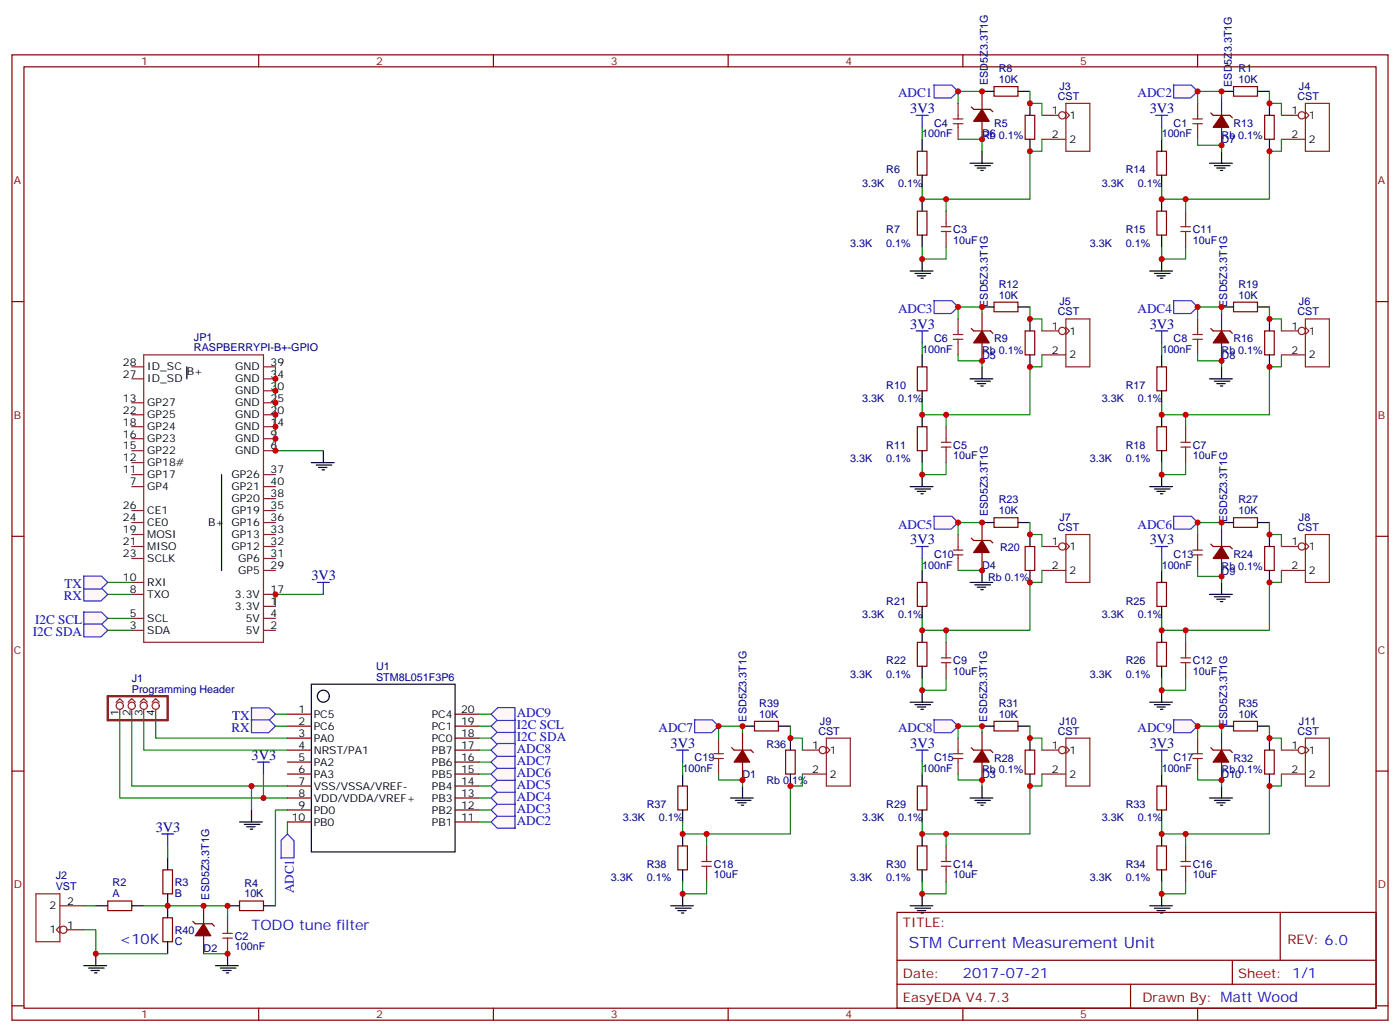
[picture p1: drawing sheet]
<svg xmlns="http://www.w3.org/2000/svg" width="412mm" height="304mm" viewBox="0 0 412 304" stroke-linecap="round" stroke-linejoin="round" font-family="sans-serif">
<g fill="none" stroke="#870000" stroke-width=".35">
<path d="M3.5 16.2h405.4v284.3h-405.4zM7.1 19.7h398.2v277.3h-398.2zM76.2 16.2v3.5M145.3 16.2v3.5M214.5 16.2v3.5M283.6 16.2v3.5M352.8 16.2v3.5M286.1 31.5l.7 .7h4.9l.8 .7M289.3 26.9v5.3M289.3 35.7v5.3M292.8 25.5h7.1v2.8h-7.1zM302 34h2.8v7h-2.8z"/>
<path d="M356.7 33.3l.7 .7h4.9l.7 .7M359.8 28.7v5.3M359.8 37.5v5.3M363.4 25.5h7v2.8h-7zM372.5 34h2.9v7h-2.9zM270.2 44.6h2.8v7h-2.8zM340.8 44.6h2.8v7h-2.8zM270.2 62.2h2.8v7.1h-2.8zM340.8 62.2h2.8v7.1h-2.8zM3.5 88.8h3.6M286.1 96.8l.7 .7h4.9l.8 .7M289.3 92.2v5.3"/>
<path d="M292.8 89h7.1v2.8h-7.1zM302 97.5h2.8v7h-2.8zM356.7 96.8l.7 .7h4.9l.7 .7M359.8 92.2v5.3M363.4 89h7v2.8h-7zM372.5 97.5h2.9v7h-2.9zM405.3 88.8h3.6M270.2 108.1h2.8v7h-2.8zM289.3 101v5.3M340.8 108.1h2.8v7h-2.8zM359.8 101v5.3M270.2 125.7h2.8v7.1h-2.8z"/>
<path d="M340.8 125.7h2.8v7.1h-2.8zM3.5 158h3.6M286.1 158.5l.7 .7h4.9l.8 .7M289.3 153.9v5.3M292.8 152.5h7.1v2.8h-7.1zM359.8 155.7v5.3M363.4 152.5h7v2.8h-7zM405.3 158h3.6M270.2 171.6h2.8v7h-2.8zM289.3 162.7v5.3M302 161h2.8v7h-2.8zM340.8 171.6h2.8v7h-2.8z"/>
<path d="M356.7 160.3l.7 .7h4.9l.7 .7M359.8 164.5v5.3M372.5 161h2.9v7h-2.9zM270.2 189.2h2.8v7.1h-2.8zM340.8 189.2h2.8v7.1h-2.8zM84.7 210.4h7M84.7 213.9h7M84.7 217.4h7M134.1 210.4h7M134.1 213.9h7M134.1 217.4h7M218.7 215.7v5.2"/>
<path d="M222.2 212.5h7.1v2.8h-7.1zM289.3 215.7v5.2M292.8 212.5h7.1v2.8h-7.1zM359.8 215.7v5.2M363.4 212.5h7v2.8h-7zM3.5 227.1h3.6M84.7 220.9h7M84.7 224.5h7M84.7 228h7M84.7 231.5h7M84.7 235.1h7M84.7 238.6h7"/>
<path d="M134.1 220.9h7M134.1 224.5h7M134.1 228h7M134.1 231.5h7M134.1 235.1h7M134.1 238.6h7M199.7 231.5h2.8v7.1h-2.8zM215.5 220.2l.8 .7h4.9l.7 .8M218.7 224.5v5.3M231.4 220.9h2.8v7.1h-2.8zM270.2 231.5h2.8v7.1h-2.8zM286.1 220.2l.7 .7h4.9l.8 .8"/>
<path d="M289.3 224.5v5.3M302 220.9h2.8v7.1h-2.8zM340.8 231.5h2.8v7.1h-2.8zM356.7 220.2l.7 .7h4.9l.7 .8M359.8 224.5v5.3M372.5 220.9h2.9v7.1h-2.9zM405.3 227.1h3.6M48 256.2h2.8v7.1h-2.8zM84.7 242.1h7M134.1 242.1h7M199.7 249.2h2.8v7h-2.8zM270.2 249.2h2.8v7h-2.8z"/>
<path d="M340.8 249.2h2.8v7h-2.8zM31.7 265.4h7.1v2.8h-7.1zM48 270.3h2.8v7.1h-2.8zM56.8 271.4l.7 .7h4.9l.7 .7M60 266.8v5.3M60 275.6v5.3M70.6 265.4h7v2.8h-7zM264.2 268.7h141.1v28.3h-141.1zM377.1 268.7v14.2M3.5 296.3h3.6M76.2 297v3.5M145.3 297v3.5"/>
<path d="M214.5 297v3.5M264.2 282.9h141.1M264.2 289.9h141.1M283.6 297v3.5M333 289.9v7.1M352.8 297v3.5M363 282.9v7M405.3 296.3h3.6"/>
</g>
<g fill="none" stroke="#000" stroke-width=".35">
<path d="M289.3 26.9h3.5M299.9 26.9h3.5M303.4 30.4v3.6M359.8 26.9h3.6M370.4 26.9h3.5M373.9 30.4v3.6M271.6 41v3.6M271.6 51.6v3.5M271.6 58.7v3.5M303.4 41v3.6M342.2 41v3.6M342.2 51.6v3.5"/>
<path d="M342.2 58.7v3.5M373.9 41v3.6M271.6 69.3v3.5M342.2 69.3v3.5M289.3 90.4h3.5M299.9 90.4h3.5M303.4 93.9v3.6M359.8 90.4h3.6M370.4 90.4h3.5M373.9 93.9v3.6M55 108.1v3.5M271.6 104.5v3.6"/>
<path d="M271.6 115.1v3.5M303.4 104.5v3.6M342.2 104.5v3.6M342.2 115.1v3.5M373.9 104.5v3.6M65.3 139.8v28.2M271.6 122.2v3.5M271.6 132.8v3.5M342.2 122.2v3.5M342.2 132.8v3.5M289.3 153.9h3.5M299.9 153.9h3.5"/>
<path d="M303.4 157.4v3.6M359.8 153.9h3.6M370.4 153.9h3.5M373.9 157.4v3.6M271.6 168v3.6M271.6 178.6v3.5M303.4 168v3.6M342.2 168v3.6M342.2 178.6v3.5M373.9 168v3.6M271.6 185.7v3.5M271.6 196.3v3.5"/>
<path d="M342.2 185.7v3.5M342.2 196.3v3.5M91.7 201.5h42.4v49.4h-42.4zM218.7 213.9h3.5M229.3 213.9h3.5M232.8 217.4v3.5M289.3 213.9h3.5M299.9 213.9h3.5M303.4 217.4v3.5M359.8 213.9h3.6M370.4 213.9h3.5M373.9 217.4v3.5"/>
<path d="M74.1 238.6v3.5M201.1 228v3.5M201.1 238.6v3.5M232.8 228v3.5M271.6 228v3.5M271.6 238.6v3.5M303.4 228v3.5M342.2 228v3.5M342.2 238.6v3.5M373.9 228v3.5M49.4 252.7v3.5M70.6 242.1h6.7"/>
<path d="M72 242.8h4.6M72.7 243.5h2.4M73.7 244.2h.7M201.1 245.6v3.6M201.1 256.2v3.6M271.6 245.6v3.6M271.6 256.2v3.6M342.2 245.6v3.6M342.2 256.2v3.6M28.2 266.8h3.5M38.8 266.8h3.5M49.4 263.3v7"/>
<path d="M49.4 277.4v3.5M67 266.8h3.6M77.6 266.8h3.5M63.5 284.4h6.7M64.9 285.2h4.6M65.6 285.9h2.5M66.7 286.6h.7M67 280.9v3.5"/>
<circle cx="95.2" cy="205.1" r="1.76"/>
</g>
<g fill="none" stroke="#8c2424" stroke-width=".35">
<path d="M280.8 36.4h2.8M280.8 35h2.8M282.2 30.4v4.6M282.2 36.4v4.6M306.9 34h5M314 32.9l1 1.1-1 1M314 30.4h7v14.2h-7zM351.4 36.4h2.8M351.4 35h2.8M352.8 30.4v4.6M352.8 36.4v4.6M377.5 34h4.9"/>
<path d="M384.5 32.9l1.1 1.1-1.1 1M384.5 30.4h7.1v14.2h-7.1zM306.9 41h7.1M377.5 41h7M277.3 68.2h2.8M277.3 66.8h2.8M278.7 62.2v4.6M278.7 68.2v4.6M347.8 68.2h2.9M347.8 66.8h2.9M349.2 62.2v4.6M349.2 68.2v4.6"/>
<path d="M280.8 99.9h2.8M280.8 98.5h2.8M282.2 93.9v4.6M282.2 99.9v4.6M306.9 97.5h5M314 96.4l1 1.1-1 1M314 93.9h7v14.2h-7zM351.4 99.9h2.8M351.4 98.5h2.8M352.8 93.9v4.6M352.8 99.9v4.6M377.5 97.5h4.9"/>
<path d="M384.5 96.4l1.1 1.1-1.1 1M384.5 93.9h7.1v14.2h-7.1zM38.8 118.6h3.5M38.8 111.6h3.5M38.8 108.1h3.5M42.3 104.5h35.3v84.7h-35.3zM77.6 118.6h3.5M77.6 115.1h3.5M77.6 111.6h3.5M77.6 108.1h3.5M306.9 104.5h7.1M377.5 104.5h7"/>
<path d="M38.8 129.2h3.5M38.8 139.8h3.5M38.8 132.8h3.5M38.8 122.2h3.5M38.8 125.7h3.5M38.8 136.3h3.5M77.6 129.2h3.5M77.6 139.8h3.5M77.6 132.8h3.5M77.6 122.2h3.5M77.6 125.7h3.5M277.3 131.7h2.8"/>
<path d="M277.3 130.3h2.8M278.7 125.7v4.6M278.7 131.7v4.6M347.8 131.7h2.9M347.8 130.3h2.9M349.2 125.7v4.6M349.2 131.7v4.6M38.8 143.3h3.5M38.8 157.4h3.5M38.8 150.4h3.5M38.8 153.9h3.5M77.6 143.3h3.5"/>
<path d="M77.6 157.4h3.5M77.6 150.4h3.5M77.6 153.9h3.5M77.6 146.9h3.5M282.2 157.4v4.6M314 159.9l1 1.1-1 1M314 157.4h7v14.2h-7zM352.8 157.4v4.6M384.5 159.9l1.1 1.1-1.1 1M384.5 157.4h7.1v14.2h-7.1zM38.8 175.1h3.5M38.8 161h3.5"/>
<path d="M38.8 164.5h3.5M38.8 171.6h3.5M77.6 178.6h3.5M77.6 175.1h3.5M77.6 161h3.5M77.6 164.5h3.5M77.6 168h3.5M280.8 163.4h2.8M280.8 162h2.8M282.2 163.4v4.6M306.9 161h5M306.9 168h7.1"/>
<path d="M351.4 163.4h2.8M351.4 162h2.8M352.8 163.4v4.6M377.5 161h4.9M377.5 168h7M38.8 185.7h3.5M38.8 182.1h3.5M77.6 185.7h3.5M77.6 182.1h3.5M277.3 195.2h2.8M277.3 193.8h2.8M278.7 189.2v4.6"/>
<path d="M278.7 195.2v4.6M347.8 195.2h2.9M347.8 193.8h2.9M349.2 189.2v4.6M349.2 195.2v4.6M34.2 206.8l1.1-1 1 1M35.3 209v1.4M37.7 206.8l1.1-1 1.1 1M38.8 209v1.4M41.3 206.8l1-1 1.1 1M42.3 209v1.4M44.8 206.8l1.1-1 1 1"/>
<path d="M45.9 209v1.4M211.7 217.4v4.6M243.4 219.9l1.1 1-1.1 1.1M243.4 217.4h7.1v14.1h-7.1zM282.2 217.4v4.6M314 219.9l1 1-1 1.1M314 217.4h7v14.1h-7zM352.8 217.4v4.6M384.5 219.9l1.1 1-1.1 1.1M384.5 217.4h7.1v14.1h-7.1zM210.3 223.4h2.8M210.3 222h2.8"/>
<path d="M211.7 223.4v4.6M236.4 220.9h4.9M236.4 228h7M280.8 223.4h2.8M280.8 222h2.8M282.2 223.4v4.6M306.9 220.9h5M306.9 228h7.1M351.4 223.4h2.8M351.4 222h2.8M352.8 223.4v4.6M377.5 220.9h4.9"/>
<path d="M377.5 228h7M206.7 255.2h2.8M206.7 253.8h2.8M208.1 249.2v4.6M208.1 255.2v4.6M277.3 255.2h2.8M277.3 253.8h2.8M278.7 249.2v4.6M278.7 255.2v4.6M347.8 255.2h2.9M347.8 253.8h2.9M349.2 249.2v4.6"/>
<path d="M349.2 255.2v4.6M10.6 263.3h7v14.1h-7zM17.6 272.8l-1 1.1 1 1M17.6 266.8h7.1M19.8 273.9h4.9M65.6 276.3h2.8M65.6 274.9h2.8M67 270.3v4.6M67 276.3v4.6"/>
<circle cx="312.9" cy="34" r="1.06"/>
<circle cx="383.5" cy="34" r="1.06"/>
<circle cx="312.9" cy="97.5" r="1.06"/>
<circle cx="383.5" cy="97.5" r="1.06"/>
<circle cx="312.9" cy="161" r="1.06"/>
<circle cx="383.5" cy="161" r="1.06"/>
<circle cx="35.3" cy="207.9" r="1.06"/>
<circle cx="38.8" cy="207.9" r="1.06"/>
<circle cx="42.3" cy="207.9" r="1.06"/>
<circle cx="45.9" cy="207.9" r="1.06"/>
<circle cx="242.4" cy="220.9" r="1.06"/>
<circle cx="312.9" cy="220.9" r="1.06"/>
<circle cx="383.5" cy="220.9" r="1.06"/>
<circle cx="18.7" cy="273.9" r="1.06"/>
</g>
<path d="M31.7 205.1h17.7v7h-17.7z" fill="none" stroke="#8c2424" stroke-width=".71"/>
<g fill="#870000" stroke="#870000" stroke-width=".35">
<path d="M60 272.1l2.1 3.5h-4.6z"/>
<path d="M218.7 220.9l2.1 3.6h-4.5z"/>
<path d="M289.3 220.9l2.1 3.6h-4.6z"/>
<path d="M289.3 159.2l2.1 3.5h-4.6z"/>
<path d="M289.3 97.5l2.1 3.5h-4.6z"/>
<path d="M289.3 32.2l2.1 3.5h-4.6z"/>
<path d="M359.8 34l2.1 3.5h-4.5z"/>
<path d="M359.8 97.5l2.1 3.5h-4.5z"/>
<path d="M359.8 161l2.1 3.5h-4.5z"/>
<path d="M359.8 220.9l2.1 3.6h-4.5z"/>
</g>
<path d="M75.8 224.5h3.6M77.6 224.5v3.5" fill="none" stroke="#00f" stroke-width=".35"/>
<g fill="#fff7f7" stroke="#420aff" stroke-width=".35">
<path d="M144.6 217.4l2.1-1.9h5l.1 3.8h-5.3z"/>
<path d="M144.6 213.9l2.1-2h5l.1 3.8h-5.3z"/>
<path d="M144.6 242.1l2.1-1.9h5l.1 3.8h-5.3z"/>
<path d="M144.6 238.6l2.1-2h5l.1 3.8h-5.3z"/>
<path d="M144.6 235.1l2.1-2h5l.1 3.8h-5.3z"/>
<path d="M144.6 231.5l2.1-1.9h5l.1 3.8h-5.3z"/>
<path d="M144.6 228l2.1-1.9h5l.1 3.8h-5.3z"/>
<path d="M144.6 224.5l2.1-2h5l.1 3.8h-5.3z"/>
<path d="M144.6 220.9l2.1-1.9h5l.1 3.8h-5.3z"/>
<path d="M144.6 210.4l2.1-2h5l.1 3.8h-5.3z"/>
<path d="M82.8 247.5l1.9-1.9 1.9 2.1v5l-3.8 .1z"/>
</g>
<path d="M338.7 79.8h6.7M342.2 76.3v3.5M340.1 80.5h4.6M340.8 81.2h2.5M341.8 82h.7" fill="none" stroke="#000" stroke-width=".35"/>
<g fill="#fff7f7" stroke="#420aff" stroke-width=".35">
<path d="M24.6 180.3h5.3l1.8 1.8-2 2h-5z"/>
<path d="M24.6 183.8h5.3l1.8 1.9-2 1.9h-5z"/>
</g>
<path d="M340.4 34h3.6M342.2 34v3.5M93.5 171.6h3.5M95.2 171.6v3.5" fill="none" stroke="#00f" stroke-width=".35"/>
<path d="M91.7 136.3h6.7M93.1 137h4.6M93.8 137.7h2.5M94.9 138.4h.7M95.2 132.8v3.5" fill="none" stroke="#000" stroke-width=".35"/>
<path d="M345.6 25.1h5.3l1.9 1.8-2.1 2h-5z" fill="#fff7f7" stroke="#420aff" stroke-width=".35"/>
<path d="M268.1 79.8h6.7M271.6 76.3v3.5M269.5 80.5h4.6M270.2 81.2h2.5M271.3 82h.7" fill="none" stroke="#000" stroke-width=".35"/>
<path d="M269.9 34h3.5M271.6 34v3.5" fill="none" stroke="#00f" stroke-width=".35"/>
<path d="M275.1 25.1h5.3l1.8 1.8-2 2h-5z" fill="#fff7f7" stroke="#420aff" stroke-width=".35"/>
<path d="M271.6 139.8v3.5M268.1 143.3h6.7M269.5 144h4.6M270.2 144.7h2.5M271.3 145.5h.7" fill="none" stroke="#000" stroke-width=".35"/>
<path d="M269.9 97.5h3.5M271.6 97.5v3.5" fill="none" stroke="#00f" stroke-width=".35"/>
<path d="M275.1 88.6h5.3l1.8 1.8-2 2h-5z" fill="#fff7f7" stroke="#420aff" stroke-width=".35"/>
<path d="M342.2 139.8v3.5M338.7 143.3h6.7M340.1 144h4.6M340.8 144.7h2.5M341.8 145.5h.7" fill="none" stroke="#000" stroke-width=".35"/>
<path d="M340.4 97.5h3.6M342.2 97.5v3.5" fill="none" stroke="#00f" stroke-width=".35"/>
<path d="M345.6 88.6h5.3l1.9 1.8-2.1 2h-5z" fill="#fff7f7" stroke="#420aff" stroke-width=".35"/>
<path d="M268.1 206.8h6.7M269.5 207.5h4.6M270.2 208.2h2.5M271.3 209h.7M271.6 203.3v3.5" fill="none" stroke="#000" stroke-width=".35"/>
<path d="M269.9 161h3.5M271.6 161v3.5" fill="none" stroke="#00f" stroke-width=".35"/>
<path d="M275.1 152.1h5.3l1.8 1.8-2 2h-5z" fill="#fff7f7" stroke="#420aff" stroke-width=".35"/>
<path d="M338.7 206.8h6.7M340.1 207.5h4.6M340.8 208.2h2.5M341.8 209h.7M342.2 203.3v3.5" fill="none" stroke="#000" stroke-width=".35"/>
<path d="M340.4 161h3.6M342.2 161v3.5" fill="none" stroke="#00f" stroke-width=".35"/>
<path d="M345.6 152.1h5.3l1.9 1.8-2.1 2h-5z" fill="#fff7f7" stroke="#420aff" stroke-width=".35"/>
<path d="M285.8 235.1h6.7M287.2 235.8h4.5M287.9 236.5h2.4M288.9 237.2h.7M289.3 231.5v3.6M268.1 266.8h6.7M269.5 267.5h4.6M270.2 268.2h2.5M271.3 268.9h.7M271.6 263.3v3.5" fill="none" stroke="#000" stroke-width=".35"/>
<path d="M269.9 220.9h3.5M271.6 220.9v3.6" fill="none" stroke="#00f" stroke-width=".35"/>
<path d="M275.1 212h5.3l1.8 1.9-2 1.9h-5z" fill="#fff7f7" stroke="#420aff" stroke-width=".35"/>
<path d="M338.7 266.8h6.7M340.1 267.5h4.6M340.8 268.2h2.5M341.8 268.9h.7M342.2 263.3v3.5" fill="none" stroke="#000" stroke-width=".35"/>
<path d="M340.4 220.9h3.6M342.2 220.9v3.6" fill="none" stroke="#00f" stroke-width=".35"/>
<path d="M345.6 212h5.3l1.9 1.9-2.1 1.9h-5z" fill="#fff7f7" stroke="#420aff" stroke-width=".35"/>
<path d="M215.2 235.1h6.7M216.6 235.8h4.6M217.3 236.5h2.5M218.4 237.2h.7M218.7 231.5v3.6M197.6 266.8h6.7M199 267.5h4.6M199.7 268.2h2.4M200.7 268.9h.7M201.1 263.3v3.5" fill="none" stroke="#000" stroke-width=".35"/>
<path d="M199.3 220.9h3.5M201.1 220.9v3.6" fill="none" stroke="#00f" stroke-width=".35"/>
<path d="M204.5 212h5.3l1.9 1.9-2.1 1.9h-5z" fill="#fff7f7" stroke="#420aff" stroke-width=".35"/>
<path d="M24.7 284.4h6.7M26.1 285.2h4.6M26.8 285.9h2.5M27.9 286.6h.7M28.2 280.9v3.5" fill="none" stroke="#000" stroke-width=".35"/>
<path d="M47.6 245.6h3.6M49.4 245.6v3.6" fill="none" stroke="#00f" stroke-width=".35"/>
<g fill="#fff7f7" stroke="#420aff" stroke-width=".35">
<path d="M74 208.5h5.3l1.8 1.9-2 1.9h-5z"/>
<path d="M74 212h5.3l1.8 1.9-2 1.9h-5z"/>
<path d="M24.6 173.2h5.3l1.8 1.9-2 1.9h-5z"/>
<path d="M24.6 169.7h5.3l1.8 1.9-2 1.9h-5z"/>
</g>
<g fill="none" stroke="#000" stroke-width=".35">
<path d="M285.8 48.1h6.7M287.2 48.8h4.5M287.9 49.5h2.4M288.9 50.2h.7M289.3 44.6v3.5M356.3 48.1h6.7M357.7 48.8h4.6M358.4 49.5h2.5M359.5 50.2h.7M359.8 44.6v3.5M285.8 111.6h6.7M287.2 112.3h4.5"/>
<path d="M287.9 113h2.4M288.9 113.7h.7M289.3 108.1v3.5M356.3 111.6h6.7M357.7 112.3h4.6M358.4 113h2.5M359.5 113.7h.7M359.8 108.1v3.5M285.8 171.6h6.7M287.2 172.3h4.5M287.9 173h2.4M288.9 173.7h.7"/>
<path d="M289.3 168v3.6M356.3 175.1h6.7M357.7 175.8h4.6M358.4 176.5h2.5M359.5 177.2h.7M359.8 171.6v3.5M356.3 235.1h6.7M357.7 235.8h4.6M358.4 236.5h2.5M359.5 237.2h.7M359.8 231.5v3.6"/>
</g>
<g fill="none" stroke="#008700" stroke-width=".35">
<path d="M271.6 37.5v3.5M289.3 26.9h-7.1v3.5M303.4 26.9v3.5h3.5v3.6M342.2 37.5v3.5M359.8 28.7v-1.8h-7v3.5M373.9 26.9v3.5h3.6v3.6M278.7 58.7v3.5M282.2 41h7.1v3.6M306.9 41v3.6h-3.5v14.1h-31.8v-3.6M349.2 58.7v3.5M352.8 41v1.8h7v1.8M377.5 41v3.6h-3.6v14.1h-31.7v-3.6"/>
<path d="M271.6 72.8v3.5h7.1v-3.5M342.2 72.8v3.5h7v-3.5M289.3 92.2v-1.8h-7.1v3.5M303.4 90.4v3.5h3.5v3.6M359.8 92.2v-1.8h-7v3.5M373.9 90.4v3.5h3.6v3.6M81.1 108.1v24.7h14.1M271.6 101v3.5M282.2 104.5v1.8h7.1v1.8M306.9 104.5v3.6h-3.5v14.1h-31.8v-3.6M342.2 101v3.5M352.8 104.5v1.8h7v1.8"/>
<path d="M377.5 104.5v3.6h-3.6v14.1h-31.7v-3.6M271.6 136.3v3.5h7.1v-3.5M278.7 122.2v3.5M342.2 136.3v3.5h7v-3.5M349.2 122.2v3.5M289.3 153.9h-7.1v3.5M303.4 153.9v3.5h3.5v3.6M359.8 155.7v-1.8h-7v3.5M373.9 153.9v3.5h3.6v3.6M31.7 171.6h7.1M31.7 175.1h7.1M95.2 175.1h-14.1v3.5"/>
<path d="M271.6 164.5v3.5M282.2 168h7.1M306.9 168v3.6h-3.5v14.1h-31.8v-3.6M342.2 164.5v3.5M352.8 168v1.8h7v1.8M377.5 168v3.6h-3.6v14.1h-31.7v-3.6M31.7 185.7h7.1M31.7 182.1h7.1M271.6 199.8v3.5h7.1v-3.5M278.7 185.7v3.5M342.2 199.8v3.5h7v-3.5M349.2 185.7v3.5"/>
<path d="M35.3 210.4v24.7h42.3M38.8 210.4v21.1h35.3M42.3 210.4v10.5h42.4M45.9 210.4v7h38.8M81.1 213.9h3.6M81.1 210.4h3.6M141.1 213.9h3.5M141.1 217.4h3.5M141.1 210.4h3.5M218.7 215.7v-1.8h-7v3.5M232.8 213.9v3.5h3.6v3.5M289.3 215.7v-1.8h-7.1v3.5"/>
<path d="M303.4 213.9v3.5h3.5v3.5M359.8 215.7v-1.8h-7v3.5M373.9 213.9v3.5h3.6v3.5M77.6 228v7.1h7.1M84.7 231.5h-10.6v7.1M84.7 238.6h-3.6v28.2M141.1 238.6h3.5M141.1 235.1h3.5M141.1 231.5h3.5M141.1 228h3.5M141.1 224.5h3.5M141.1 220.9h3.5"/>
<path d="M201.1 224.5v3.5M211.7 228v1.8h7v1.7M236.4 228v3.5h-3.6v14.1h-31.7v-3.5M271.6 224.5v3.5M282.2 228v1.8h7.1v1.7M306.9 228v3.5h-3.5v14.1h-31.8v-3.5M342.2 224.5v3.5M352.8 228v1.8h7v1.7M377.5 228v3.5h-3.6v14.1h-31.7v-3.5M49.4 249.2v3.5M84.7 242.1v3.5M141.1 242.1h3.5"/>
<path d="M201.1 259.8v3.5h7v-3.5M208.1 245.6v3.6M271.6 259.8v3.5h7.1v-3.5M278.7 245.6v3.6M342.2 259.8v3.5h7v-3.5M349.2 245.6v3.6M24.7 273.9h3.5v7h21.2M24.7 266.8h3.5M42.3 266.8h24.7v3.5M60 280.9h7"/>
</g>
<g fill="#c00">
<circle cx="77.6" cy="235.1" r=".88"/>
<circle cx="74.1" cy="231.5" r=".88"/>
<circle cx="81.1" cy="175.1" r=".88"/>
<circle cx="81.1" cy="132.8" r=".88"/>
<circle cx="81.1" cy="129.2" r=".88"/>
<circle cx="81.1" cy="125.7" r=".88"/>
<circle cx="81.1" cy="122.2" r=".88"/>
<circle cx="81.1" cy="118.6" r=".88"/>
<circle cx="81.1" cy="115.1" r=".88"/>
<circle cx="81.1" cy="111.6" r=".88"/>
<circle cx="349.3" cy="58.7" r=".88"/>
<circle cx="342.2" cy="58.7" r=".88"/>
<circle cx="342.2" cy="76.3" r=".88"/>
<circle cx="271.6" cy="76.3" r=".88"/>
<circle cx="278.7" cy="122.2" r=".88"/>
<circle cx="271.6" cy="122.2" r=".88"/>
<circle cx="271.6" cy="139.8" r=".88"/>
<circle cx="349.3" cy="122.2" r=".88"/>
<circle cx="342.2" cy="122.2" r=".88"/>
<circle cx="342.2" cy="139.8" r=".88"/>
<circle cx="278.7" cy="185.7" r=".88"/>
<circle cx="271.6" cy="185.7" r=".88"/>
<circle cx="271.6" cy="203.3" r=".88"/>
<circle cx="349.3" cy="185.7" r=".88"/>
<circle cx="342.2" cy="185.7" r=".88"/>
<circle cx="342.2" cy="203.3" r=".88"/>
<circle cx="278.7" cy="245.6" r=".88"/>
<circle cx="271.6" cy="245.6" r=".88"/>
<circle cx="271.6" cy="263.3" r=".88"/>
<circle cx="349.3" cy="245.6" r=".88"/>
<circle cx="342.2" cy="245.6" r=".88"/>
<circle cx="342.2" cy="263.3" r=".88"/>
<circle cx="201.1" cy="263.3" r=".88"/>
<circle cx="303.4" cy="44.6" r=".88"/>
<circle cx="271.6" cy="58.7" r=".88"/>
<circle cx="278.7" cy="58.7" r=".88"/>
<circle cx="373.9" cy="30.4" r=".88"/>
<circle cx="373.9" cy="44.6" r=".88"/>
<circle cx="303.4" cy="93.9" r=".88"/>
<circle cx="303.4" cy="108.1" r=".88"/>
<circle cx="373.9" cy="93.9" r=".88"/>
<circle cx="373.9" cy="108.1" r=".88"/>
<circle cx="303.4" cy="157.4" r=".88"/>
<circle cx="303.4" cy="171.6" r=".88"/>
<circle cx="373.9" cy="157.4" r=".88"/>
<circle cx="373.9" cy="171.6" r=".88"/>
<circle cx="303.4" cy="217.4" r=".88"/>
<circle cx="303.4" cy="231.5" r=".88"/>
<circle cx="373.9" cy="231.5" r=".88"/>
<circle cx="373.9" cy="217.4" r=".88"/>
<circle cx="49.4" cy="266.8" r=".88"/>
<circle cx="67" cy="266.8" r=".88"/>
<circle cx="28.2" cy="280.9" r=".88"/>
<circle cx="67" cy="280.9" r=".88"/>
<circle cx="60" cy="266.8" r=".88"/>
<circle cx="218.7" cy="213.9" r=".88"/>
<circle cx="211.7" cy="213.9" r=".88"/>
<circle cx="218.7" cy="229.8" r=".88"/>
<circle cx="289.3" cy="229.8" r=".88"/>
<circle cx="282.2" cy="213.9" r=".88"/>
<circle cx="289.3" cy="213.9" r=".88"/>
<circle cx="289.3" cy="153.9" r=".88"/>
<circle cx="289.3" cy="168" r=".88"/>
<circle cx="289.3" cy="106.3" r=".88"/>
<circle cx="289.3" cy="90.4" r=".88"/>
<circle cx="282.2" cy="90.4" r=".88"/>
<circle cx="282.2" cy="26.9" r=".88"/>
<circle cx="289.3" cy="41" r=".88"/>
<circle cx="289.3" cy="26.9" r=".88"/>
<circle cx="359.8" cy="42.8" r=".88"/>
<circle cx="359.8" cy="26.9" r=".88"/>
<circle cx="352.8" cy="26.9" r=".88"/>
<circle cx="303.4" cy="30.4" r=".88"/>
<circle cx="359.8" cy="106.3" r=".88"/>
<circle cx="352.8" cy="90.4" r=".88"/>
<circle cx="359.8" cy="90.4" r=".88"/>
<circle cx="359.8" cy="169.8" r=".88"/>
<circle cx="352.8" cy="153.9" r=".88"/>
<circle cx="359.8" cy="153.9" r=".88"/>
<circle cx="359.8" cy="229.8" r=".88"/>
<circle cx="352.8" cy="213.9" r=".88"/>
<circle cx="359.8" cy="213.9" r=".88"/>
<circle cx="232.8" cy="231.5" r=".88"/>
<circle cx="201.1" cy="245.6" r=".88"/>
<circle cx="208.1" cy="245.6" r=".88"/>
<circle cx="232.8" cy="217.4" r=".88"/>
<circle cx="282.2" cy="153.9" r=".88"/>
</g>
<text font-size="4.6" fill="#00f" x="267.8" y="279.3">STM Current Measurement Unit</text>
<g font-size="4.2" fill="#000080">
<text x="268.1" y="33.3">3V3</text>
<text x="338.7" y="33.3">3V3</text>
<text x="268.1" y="96.8">3V3</text>
<text x="338.7" y="96.8">3V3</text>
<text x="268.1" y="160.3">3V3</text>
<text x="338.7" y="160.3">3V3</text>
<text x="91.7" y="170.9">3V3</text>
<text x="197.6" y="220.2">3V3</text>
<text x="268.1" y="220.2">3V3</text>
<text x="338.7" y="220.2">3V3</text>
<text x="74.1" y="223.8">3V3</text>
<text x="45.9" y="244.9">3V3</text>
</g>
<g font-size="4.2" fill="#00f">
<text x="74.1" y="273.9">TODO tune filter</text>
<text x="35.3" y="278.1">&lt;10K</text>
<text x="283.6" y="288.1">2017-07-21</text>
</g>
<g font-size="3.9" fill="#00f">
<text x="264.5" y="28.7">ADC1</text>
<text x="335.1" y="28.7">ADC2</text>
<text x="264.5" y="92.2">ADC3</text>
<text x="335.1" y="92.2">ADC4</text>
<text x="264.5" y="155.7">ADC5</text>
<text x="335.1" y="155.7">ADC6</text>
<text x="19" y="173.3">TX</text>
<text x="18.8" y="176.8">RX</text>
<text x="10.4" y="183.9">I2C SCL</text>
<text x="9.6" y="187.4">I2C SDA</text>
<text x="68.2" y="215.7">RX</text>
<text x="68.4" y="212.1">TX</text>
<text x="152.2" y="211.1">ADC9</text>
<text x="152.2" y="214.6">I2C SCL</text>
<text x="194" y="215.7">ADC7</text>
<text x="264.5" y="215.7">ADC8</text>
<text x="335.1" y="215.7">ADC9</text>
<text x="152.2" y="218.2">I2C SDA</text>
<text x="152.2" y="221.7">ADC8</text>
<text x="152.2" y="225.2">ADC7</text>
<text x="152.2" y="232.3">ADC5</text>
<text x="152.2" y="228.7">ADC6</text>
<text x="152.2" y="239.3">ADC3</text>
<text x="152.2" y="235.8">ADC4</text>
<text x="152.2" y="242.9">ADC2</text>
<text x="86.5" y="263.2" transform="rotate(-90 86.5 263.2)">ADC1</text>
</g>
<g font-size="3.9" fill="#800">
<text x="266" y="273">TITLE:</text>
<text x="379.2" y="277.9">REV: 6.0</text>
<text x="266" y="288.1">Date:</text>
<text x="364.8" y="288.1">Sheet: 1/1</text>
<text x="266" y="295.2">EasyEDA V4.7.3</text>
<text x="336.5" y="295.2">Drawn By: Matt Wood</text>
</g>
<g font-size="3.2" fill="#800">
<text x="41.6" y="19.2">1</text>
<text x="110.8" y="19.2">2</text>
<text x="179.9" y="19.2">3</text>
<text x="249.1" y="19.2">4</text>
<text x="318.2" y="19.2">5</text>
<text x="4.1" y="54.3">A</text>
<text x="405.9" y="54.3">A</text>
<text x="4.1" y="123.4">B</text>
<text x="405.9" y="123.4">B</text>
<text x="4.1" y="192.5">C</text>
<text x="405.9" y="192.5">C</text>
<text x="4.1" y="261.7">D</text>
<text x="405.9" y="261.7">D</text>
<text x="41.6" y="300">1</text>
<text x="110.8" y="300">2</text>
<text x="179.9" y="300">3</text>
<text x="249.1" y="300">4</text>
<text x="318.2" y="300">5</text>
</g>
<g font-size="3.2" fill="#000080">
<text x="294.2" y="21.3">R8</text>
<text x="364.8" y="21.3">R1</text>
<text x="290.9" y="25.1" transform="rotate(-90 290.9 25.1)">ESD5Z3.3T1G</text>
<text x="294.2" y="24.4">10K</text>
<text x="311.6" y="29.4">CST</text>
<text x="312.1" y="26.4">J3</text>
<text x="362.8" y="25.6" transform="rotate(-90 362.8 25.6)">ESD5Z3.3T1G</text>
<text x="364.8" y="24.4">10K</text>
<text x="382.2" y="29.4">CST</text>
<text x="382.6" y="26.4">J4</text>
<text x="271.6" y="40.5">100nF</text>
<text x="275.2" y="37.3">C4</text>
<text x="289.3" y="40.9">Rb 0.1%</text>
<text x="289.3" y="40.5">D6</text>
<text x="292.8" y="37.3">R5</text>
<text x="342.2" y="40.5">100nF</text>
<text x="345.7" y="37.3">C1</text>
<text x="359.8" y="40.9">Rb 0.1%</text>
<text x="363.4" y="37.3">R13</text>
<text x="359.8" y="42.2">D7</text>
<text x="261.1" y="51.1">R6</text>
<text x="331.6" y="51.1">R14</text>
<text x="254" y="55">3.3K</text>
<text x="264.6" y="55">0.1%</text>
<text x="324.6" y="55">3.3K</text>
<text x="335.1" y="55">0.1%</text>
<text x="261.1" y="68.7">R7</text>
<text x="280.8" y="71.8">10uF</text>
<text x="280.8" y="68.7">C3</text>
<text x="331.6" y="68.7">R15</text>
<text x="351.4" y="71.8">10uF</text>
<text x="351.4" y="68.7">C11</text>
<text x="250.5" y="72.6">3.3K</text>
<text x="261.1" y="72.6">0.1%</text>
<text x="321" y="72.6">3.3K</text>
<text x="331.6" y="72.6">0.1%</text>
<text x="294.2" y="87.9">10K</text>
<text x="294.2" y="84.8">R12</text>
<text x="312.1" y="89.9">J5</text>
<text x="364.8" y="87.9">10K</text>
<text x="364.8" y="84.8">R19</text>
<text x="382.6" y="89.9">J6</text>
<text x="290.9" y="90.4" transform="rotate(-90 290.9 90.4)">ESD5Z3.3T1G</text>
<text x="311.6" y="92.9">CST</text>
<text x="361.5" y="90.4" transform="rotate(-90 361.5 90.4)">ESD5Z3.3T1G</text>
<text x="382.2" y="92.9">CST</text>
<text x="57.1" y="100.3">JP1</text>
<text x="275.2" y="100.8">C6</text>
<text x="292.8" y="100.8">R9</text>
<text x="345.7" y="100.8">C8</text>
<text x="363.4" y="100.8">R16</text>
<text x="57.1" y="103.5">RASPBERRYPI-B+-GPIO</text>
<text x="271.6" y="104">100nF</text>
<text x="289.3" y="104.4">Rb 0.1%</text>
<text x="289.3" y="105.7">D5</text>
<text x="342.2" y="104">100nF</text>
<text x="359.8" y="104.4">Rb 0.1%</text>
<text x="359.8" y="105.7">D8</text>
<text x="254" y="118.5">3.3K</text>
<text x="261.1" y="114.6">R10</text>
<text x="264.6" y="118.5">0.1%</text>
<text x="324.6" y="118.5">3.3K</text>
<text x="331.6" y="114.6">R17</text>
<text x="335.1" y="118.5">0.1%</text>
<text x="250.5" y="136.1">3.3K</text>
<text x="261.1" y="132.2">R11</text>
<text x="261.1" y="136.1">0.1%</text>
<text x="280.8" y="135.3">10uF</text>
<text x="280.8" y="132.2">C5</text>
<text x="321" y="136.1">3.3K</text>
<text x="331.6" y="132.2">R18</text>
<text x="331.6" y="136.1">0.1%</text>
<text x="351.4" y="135.3">10uF</text>
<text x="351.4" y="132.2">C7</text>
<text x="294.2" y="148.3">R23</text>
<text x="364.8" y="148.3">R27</text>
<text x="290.9" y="152.1" transform="rotate(-90 290.9 152.1)">ESD5Z3.3T1G</text>
<text x="294.2" y="151.4">10K</text>
<text x="312.1" y="153.4">J7</text>
<text x="361.5" y="153.9" transform="rotate(-90 361.5 153.9)">ESD5Z3.3T1G</text>
<text x="364.8" y="151.4">10K</text>
<text x="382.6" y="153.4">J8</text>
<text x="311.6" y="156.4">CST</text>
<text x="382.2" y="156.4">CST</text>
<text x="271.6" y="167.5">100nF</text>
<text x="275.2" y="164.3">C10</text>
<text x="289.3" y="167.5">D4</text>
<text x="294.6" y="162.2">R20</text>
<text x="342.2" y="167.5">100nF</text>
<text x="345.7" y="164.3">C13</text>
<text x="359.8" y="167.9">Rb 0.1%</text>
<text x="363.4" y="164.3">R24</text>
<text x="291" y="171">Rb 0.1%</text>
<text x="359.8" y="169.2">D9</text>
<text x="261.1" y="178.1">R21</text>
<text x="331.6" y="178.1">R25</text>
<text x="254" y="182">3.3K</text>
<text x="264.6" y="182">0.1%</text>
<text x="324.6" y="182">3.3K</text>
<text x="335.1" y="182">0.1%</text>
<text x="110.8" y="197.3">U1</text>
<text x="261.1" y="195.7">R22</text>
<text x="280.8" y="195.7">C9</text>
<text x="331.6" y="195.7">R26</text>
<text x="351.4" y="195.7">C12</text>
<text x="38.8" y="200.9">J1</text>
<text x="110.8" y="200.5">STM8L051F3P6</text>
<text x="250.5" y="199.6">3.3K</text>
<text x="261.1" y="199.6">0.1%</text>
<text x="280.8" y="198.8">10uF</text>
<text x="321" y="199.6">3.3K</text>
<text x="331.6" y="199.6">0.1%</text>
<text x="351.4" y="198.8">10uF</text>
<text x="38.8" y="204">Programming Header</text>
<text x="223.7" y="208.2">R39</text>
<text x="294.2" y="208.2">R31</text>
<text x="364.8" y="208.2">R35</text>
<text x="219.9" y="212.5" transform="rotate(-90 219.9 212.5)">ESD5Z3.3T1G</text>
<text x="223.7" y="211.4">10K</text>
<text x="241.5" y="213.4">J9</text>
<text x="290.8" y="212.5" transform="rotate(-90 290.8 212.5)">ESD5Z3.3T1G</text>
<text x="294.2" y="211.4">10K</text>
<text x="312.1" y="213.4">J10</text>
<text x="361.5" y="213.8" transform="rotate(-90 361.5 213.8)">ESD5Z3.3T1G</text>
<text x="364.8" y="211.4">10K</text>
<text x="382.6" y="213.4">J11</text>
<text x="225.8" y="220.4">R36</text>
<text x="241.1" y="216.4">CST</text>
<text x="311.6" y="216.4">CST</text>
<text x="382.2" y="216.4">CST</text>
<text x="201.1" y="227.4">100nF</text>
<text x="204.6" y="224.3">C19</text>
<text x="271.6" y="227.4">100nF</text>
<text x="275.2" y="224.3">C15</text>
<text x="289.3" y="227.8">Rb 0.1%</text>
<text x="292.8" y="224.3">R28</text>
<text x="342.2" y="227.4">100nF</text>
<text x="345.7" y="224.3">C17</text>
<text x="359.8" y="227.8">Rb 0.1%</text>
<text x="363.4" y="224.3">R32</text>
<text x="218.7" y="229.2">D1</text>
<text x="225.8" y="231">Rb 0.1%</text>
<text x="289.3" y="229.2">D3</text>
<text x="359.8" y="229.2">D10</text>
<text x="190.5" y="238.1">R37</text>
<text x="261.1" y="238.1">R29</text>
<text x="331.6" y="238.1">R33</text>
<text x="183.4" y="241.9">3.3K</text>
<text x="194" y="241.9">0.1%</text>
<text x="254" y="241.9">3.3K</text>
<text x="264.6" y="241.9">0.1%</text>
<text x="324.6" y="241.9">3.3K</text>
<text x="335.1" y="241.9">0.1%</text>
<text x="190.5" y="255.7">R38</text>
<text x="210.3" y="255.6">C18</text>
<text x="261.1" y="255.7">R30</text>
<text x="280.8" y="255.6">C14</text>
<text x="331.6" y="255.7">R34</text>
<text x="351.4" y="255.6">C16</text>
<text x="16.4" y="262.2">VST</text>
<text x="16.4" y="259">J2</text>
<text x="33.2" y="261.1">R2</text>
<text x="51.5" y="260.9">R3</text>
<text x="72" y="261.2">R4</text>
<text x="179.9" y="259.6">3.3K</text>
<text x="190.5" y="259.6">0.1%</text>
<text x="210.3" y="258.8">10uF</text>
<text x="250.5" y="259.6">3.3K</text>
<text x="261.1" y="259.6">0.1%</text>
<text x="280.8" y="258.8">10uF</text>
<text x="321" y="259.6">3.3K</text>
<text x="331.6" y="259.6">0.1%</text>
<text x="351.4" y="258.8">10uF</text>
<text x="33.2" y="264.3">A</text>
<text x="51.5" y="264.1">B</text>
<text x="61.6" y="265" transform="rotate(-90 61.6 265)">ESD5Z3.3T1G</text>
<text x="72" y="264.3">10K</text>
<text x="51.5" y="275">R40</text>
<text x="51.5" y="278.2">C</text>
<text x="60" y="280.4">D2</text>
<text x="69.1" y="280">100nF</text>
<text x="69.1" y="276.8">C2</text>
</g>
<g font-size="3.2">
<text x="309.8" y="33.6">1</text>
<text x="315" y="35">1</text>
<text x="380.4" y="33.6">1</text>
<text x="385.6" y="35">1</text>
<text x="309.8" y="40.7">2</text>
<text x="380.4" y="40.7">2</text>
<text x="315" y="42.1">2</text>
<text x="385.6" y="42.1">2</text>
<text x="309.8" y="97.1">1</text>
<text x="315" y="98.5">1</text>
<text x="380.4" y="97.1">1</text>
<text x="385.6" y="98.5">1</text>
<text x="36.2" y="107.7">28</text>
<text x="79.7" y="107.7">39</text>
<text x="309.8" y="104.2">2</text>
<text x="315" y="105.6">2</text>
<text x="380.4" y="104.2">2</text>
<text x="385.6" y="105.6">2</text>
<text x="36.2" y="111.2">27</text>
<text x="43.4" y="112.6">ID_SD</text>
<text x="43.4" y="109.1">ID_SC</text>
<text x="55" y="110.5">B+</text>
<text x="69.3" y="112.6">GND</text>
<text x="69.3" y="109.1">GND</text>
<text x="79.7" y="111.2">34</text>
<text x="36.2" y="118.3">13</text>
<text x="43.4" y="119.7">GP27</text>
<text x="69.3" y="119.7">GND</text>
<text x="69.3" y="116.2">GND</text>
<text x="79.7" y="118.3">25</text>
<text x="79.7" y="114.8">30</text>
<text x="36.2" y="121.8">22</text>
<text x="36.2" y="125.3">18</text>
<text x="43.4" y="123.2">GP25</text>
<text x="69.3" y="123.2">GND</text>
<text x="79.7" y="121.8">20</text>
<text x="79.7" y="125.3">14</text>
<text x="36.2" y="128.9">16</text>
<text x="43.4" y="126.8">GP24</text>
<text x="43.4" y="130.3">GP23</text>
<text x="69.3" y="130.3">GND</text>
<text x="69.3" y="126.8">GND</text>
<text x="79.7" y="128.9">9</text>
<text x="36.2" y="132.4">15</text>
<text x="36.2" y="135.9">12</text>
<text x="43.4" y="133.8">GP22</text>
<text x="43.4" y="137.3">GP18#</text>
<text x="69.3" y="133.8">GND</text>
<text x="79.7" y="132.4">6</text>
<text x="36.2" y="139.5">11</text>
<text x="38.2" y="143">7</text>
<text x="43.4" y="140.9">GP17</text>
<text x="68.1" y="140.9">GP26</text>
<text x="79.7" y="139.5">37</text>
<text x="79.7" y="143">40</text>
<text x="43.4" y="144.4">GP4</text>
<text x="68.1" y="147.9">GP20</text>
<text x="68.1" y="144.4">GP21</text>
<text x="79.7" y="146.5">38</text>
<text x="36.2" y="150">26</text>
<text x="36.2" y="153.6">24</text>
<text x="43.4" y="151.4">CE1</text>
<text x="43.4" y="155">CE0</text>
<text x="61.3" y="154.9">B+</text>
<text x="68.1" y="151.4">GP19</text>
<text x="68.1" y="155">GP16</text>
<text x="79.7" y="150">35</text>
<text x="79.7" y="153.6">36</text>
<text x="36.2" y="157.1">19</text>
<text x="36.2" y="160.6">21</text>
<text x="43.4" y="158.5">MOSI</text>
<text x="68.1" y="158.5">GP13</text>
<text x="79.7" y="160.6">32</text>
<text x="79.7" y="157.1">33</text>
<text x="309.8" y="160.6">1</text>
<text x="380.4" y="160.6">1</text>
<text x="36.2" y="164.1">23</text>
<text x="43.4" y="162">MISO</text>
<text x="43.4" y="165.6">SCLK</text>
<text x="68.1" y="162">GP12</text>
<text x="70.2" y="165.6">GP6</text>
<text x="79.7" y="167.7">29</text>
<text x="79.7" y="164.1">31</text>
<text x="309.8" y="167.7">2</text>
<text x="315" y="162">1</text>
<text x="380.4" y="167.7">2</text>
<text x="385.6" y="162">1</text>
<text x="36.2" y="171.2">10</text>
<text x="43.4" y="172.6">RXI</text>
<text x="70.2" y="169.1">GP5</text>
<text x="315" y="169.1">2</text>
<text x="385.6" y="169.1">2</text>
<text x="38.2" y="174.7">8</text>
<text x="43.4" y="176.1">TXO</text>
<text x="69.2" y="179.7">3.3V</text>
<text x="69.2" y="176.1">3.3V</text>
<text x="79.7" y="178.3">1</text>
<text x="79.7" y="174.7">17</text>
<text x="38.2" y="185.3">3</text>
<text x="38.2" y="181.8">5</text>
<text x="43.4" y="183.2">SCL</text>
<text x="72.4" y="183.2">5V</text>
<text x="79.7" y="181.8">4</text>
<text x="79.7" y="185.3">2</text>
<text x="43.4" y="186.7">SDA</text>
<text x="72.4" y="186.7">5V</text>
<text x="34.9" y="211" transform="rotate(-90 34.9 211)">1</text>
<text x="38.5" y="211" transform="rotate(-90 38.5 211)">2</text>
<text x="42" y="211" transform="rotate(-90 42 211)">3</text>
<text x="45.5" y="211" transform="rotate(-90 45.5 211)">4</text>
<text x="87.9" y="210">1</text>
<text x="87.9" y="213.5">2</text>
<text x="92.4" y="211.4">PC5</text>
<text x="92.4" y="214.9">PC6</text>
<text x="127.2" y="214.9">PC1</text>
<text x="127.2" y="211.4">PC4</text>
<text x="135.8" y="213.5">19</text>
<text x="135.8" y="210">20</text>
<text x="87.9" y="217.1">3</text>
<text x="87.9" y="220.6">4</text>
<text x="92.4" y="218.5">PA0</text>
<text x="127.2" y="218.5">PC0</text>
<text x="135.8" y="220.6">17</text>
<text x="135.8" y="217.1">18</text>
<text x="239.3" y="220.6">1</text>
<text x="309.8" y="220.6">1</text>
<text x="380.4" y="220.6">1</text>
<text x="87.9" y="224.1">5</text>
<text x="87.9" y="227.6">6</text>
<text x="92.4" y="222">NRST/PA1</text>
<text x="92.4" y="225.5">PA2</text>
<text x="127.2" y="225.5">PB6</text>
<text x="127.2" y="222">PB7</text>
<text x="135.8" y="227.6">15</text>
<text x="135.8" y="224.1">16</text>
<text x="239.3" y="227.6">2</text>
<text x="244.5" y="222">1</text>
<text x="309.8" y="227.6">2</text>
<text x="315" y="222">1</text>
<text x="380.4" y="227.6">2</text>
<text x="385.6" y="222">1</text>
<text x="87.9" y="231.2">7</text>
<text x="92.4" y="229.1">PA3</text>
<text x="92.4" y="232.6">VSS/VSSA/VREF-</text>
<text x="127.2" y="232.6">PB4</text>
<text x="127.2" y="229.1">PB5</text>
<text x="135.8" y="231.2">14</text>
<text x="244.5" y="229.1">2</text>
<text x="315" y="229.1">2</text>
<text x="385.6" y="229.1">2</text>
<text x="87.9" y="234.7">8</text>
<text x="87.9" y="238.2">9</text>
<text x="92.4" y="236.1">VDD/VDDA/VREF+</text>
<text x="92.4" y="239.6">PD0</text>
<text x="127.2" y="239.6">PB2</text>
<text x="127.2" y="236.1">PB3</text>
<text x="135.8" y="238.2">12</text>
<text x="135.8" y="234.7">13</text>
<text x="85.9" y="241.8">10</text>
<text x="92.4" y="243.2">PB0</text>
<text x="127.2" y="243.2">PB1</text>
<text x="135.8" y="241.8">11</text>
<text x="14.6" y="267.9">2</text>
<text x="19.8" y="266.5">2</text>
<text x="14.6" y="274.9">1</text>
<text x="19.8" y="273.5">1</text>
</g>
</svg>
